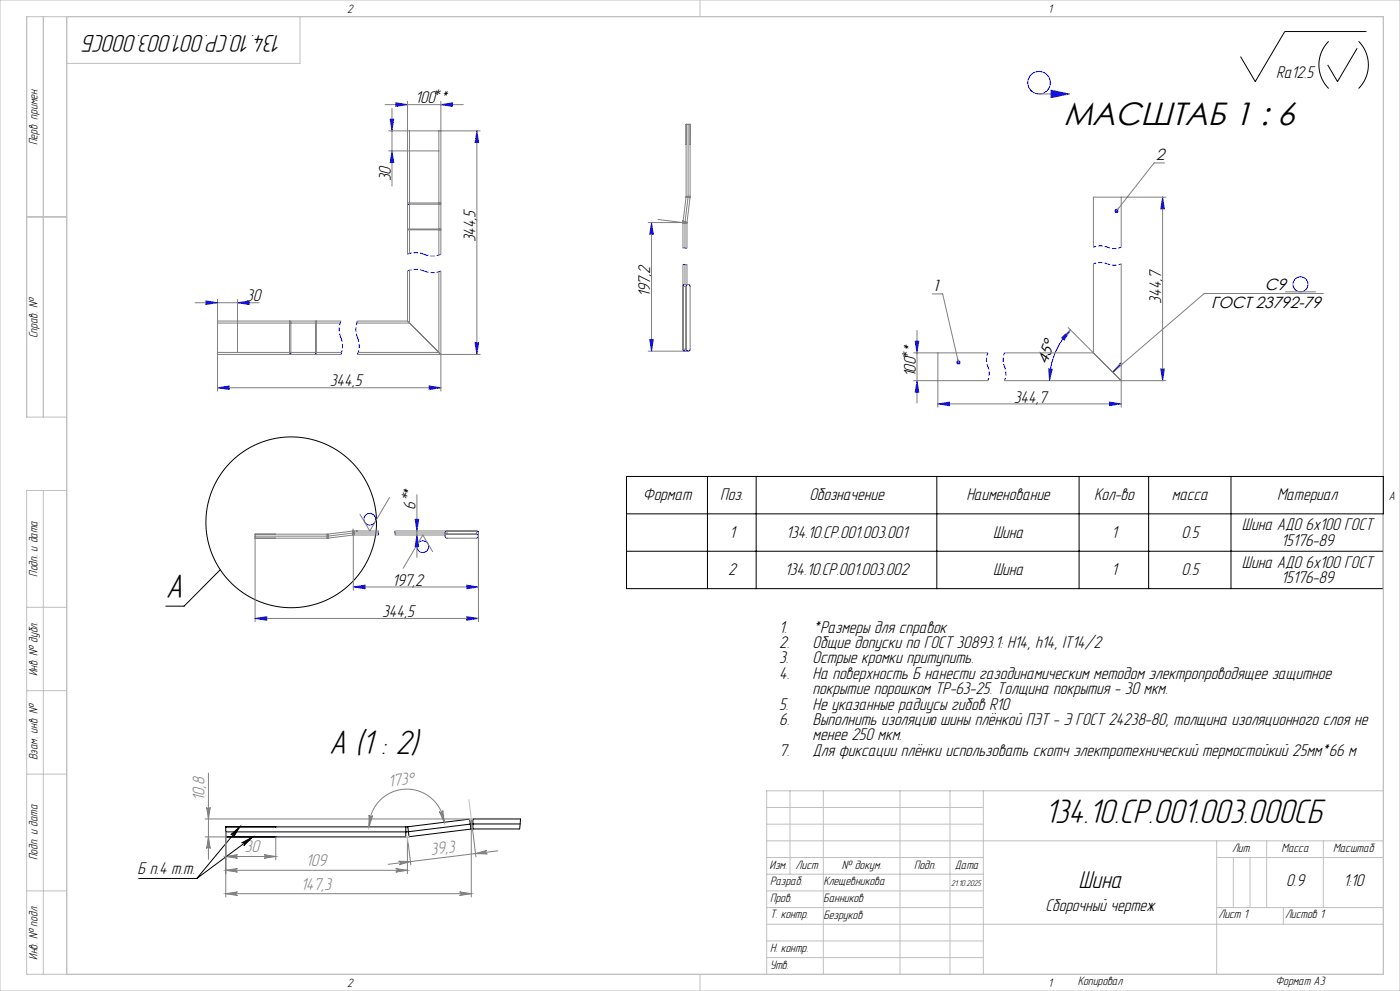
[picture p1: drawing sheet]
<svg xmlns="http://www.w3.org/2000/svg" width="420mm" height="297mm" viewBox="0 0 420 297" stroke-linecap="round" stroke-linejoin="round" font-family="sans-serif">
<g fill="none" stroke="#000" stroke-width=".3">
<path d="M398.6 12.4a10 10 0 0 0 0 14.1M407.1 14.5l-5.9 10-2.9-5M407.6 12.4a10 10 0 0 1 0 14.1M409.9 9.5h-24.5l-8.8 15-4.4-7.5M188 142.8h227v33.6h-227zM188 154h227M212.2 142.8v33.6M226.8 142.8v33.6M281 142.8v33.6M323.7 142.8v33.6M344.6 142.8v33.6M369.3 142.8v33.6"/>
<path d="M66.1 170.7l-10.9 11h-5.5M188 165.2h227M67.7 247.8v1.5M67.7 249.3v1.5M67.7 247.8h54M67.7 249.3h54M67.7 250.8h54M67.7 247.8h.1M67.7 250.8h.1M69.3 250.2l2.6-2.4-1.8 3a.54 .54 0 0 0-.1-.7 .54 .54 0 0 0-.7 .1zM71.9 247.8l-12.9 15.5M72.5 252.6l3.1-1.6-2.4 2.5a.54 .54 0 0 0 0-.8 .54 .54 0 0 0-.7-.1z"/>
<path d="M75.6 251l-16.6 12.3M82.7 247.8h.1M82.7 250.8h.1M121.7 247.8v1.5M121.7 249.3v1.5M122.3 247.8l.2 1.5M122.3 247.8h-.6M122.5 249.3l.2 1.5M122.5 249.3h-.8M122.7 250.8h-1M140.9 245.5l.2 1.5M140.9 245.5l-18.6 2.3"/>
<path d="M141.1 247l.2 1.5M141.1 247l-18.6 2.3M141.3 248.5l-18.6 2.3M141.9 245.4h14.3l-.3 3h-14M141.9 245.4l-1 .1M141.9 245.4v1.5M141.9 246.9l-.8 .1M141.9 246.9v1.5M141.9 248.4l-.6 .1M141.9 246.9h14.1M41.7 263.3h17.3"/>
<circle cx="87.4" cy="156.5" r="25.6"/>
</g>
<g fill="none" stroke="#808080" stroke-width=".3">
<path d="M115.5 31.4h23.5M116.6 39.2h27.5M117.1 35.7h1l-.5 3.5zM117.6 32.5v23.3M118.8 30.8l3.5 .6-3.5 .5zM122.3 30.4v45.8M122.9 39.2v36.8M131.7 39.2v37.2M132.3 30.4v45.8M132.3 31.4l3.5-.6v1.1zM143.1 39.2l.5 3.5h-1.1zM143.1 39.2v67"/>
<path d="M206.4 37.2v21.6M207 37.2v21.6h-1.2v-21.6h1.2v6M311.7 28.2h9M315.3 27l5.4 1.2-5.4 1.1zM117.6 45.2l.5 3.5h-1zM131.7 45.2h-15.1M205.8 43.2h.1M205.9 59.1l.5 .1M206 59.1h-.2l-.9 7.8M206.4 59.2h.6M206.4 59.2l-.9 7.4M206.8 59.2h.2"/>
<path d="M207 59.2l-.9 7.5-.2-.1M336.4 59.1v15M348.8 59.1l.5 3.5h-1.1zM348.8 59.1v55M349.4 48.8h-3.2l-11.2 14.4M349.8 59.1h-21.8v15M122.3 60.8h10M122.3 68.9h10M122.9 61.2h8.8M122.9 68.6h8.8M195.5 66.7l.5 3.5h-1.1zM195.5 66.7v38.5"/>
<path d="M197.4 65.8l7.5 .9h-10.4M204.9 79.3v25.3h.9v-18.8h-.9M204.9 66.9h1.2v7.4M204.9 66.1v8.2M204.9 66.5h.1M205 66.5h.1M205 66.5l.5 .1M205.5 66.9v7.4M205.5 79.3v5.9h.9M205.5 66.6l.6 .1M206.1 79.3v5.9M328 79.1v26.7h-26.6"/>
<path d="M336.4 79.1v42.9M58.5 90.7h19.2M61.8 90.2l3.5 .5-3.5 .6zM65.3 89.7v27.5M65.3 96.8h36.7M65.3 96.2h37M71.3 90.7l3.5-.5v1.1zM71.3 89.7v15.9M86.9 96.2v10M87.2 96.8v8.8M94.7 96.8v8.8M94.9 96.2v10"/>
<path d="M107 96.8h15.9M107.3 96.2h15M122.3 81.2v15M122.3 96.2l.6 .6M122.9 81v15.8M122.9 96.8l9.4 9.4M131.7 81.4v24.2h-24.2M132.3 81.2v36M207 85.8v18.8M275.1 99v21.8M279.6 88.1h3.2l4.7 20.5M320.4 98.2l16 15.9"/>
<path d="M385.6 87.5h9M397 88h-35.7l-27.5 23.6 2.3-2.8-.3 1M65.3 116.2l3.5-.5v1zM65.3 116.2h67M65.3 106.2h37M65.3 105.6h37.2M107.3 106.2h36.8M128.8 115.7l3.5 .5-3.5 .5zM142.5 102.7h1.1l-.5 3.5zM194.5 105.2h11.9M194.9 101.7h1.1l-.5 3.5zM274.1 114.1h22.3"/>
<path d="M274.1 105.8h22.3M274.6 102.3h1l-.5 3.5zM275.1 114.1l.5 3.5h-1zM281.4 105.8v16.2M314.6 110.6h1.1l-.8 3.5zM318.5 101.2l2.7-2.3-1.9 3zM348.2 110.6h1.1l-.5 3.5zM349.8 114.1h-48.4M281.4 121l3.5-.5v1.1zM281.4 121h55M332.9 120.5l3.5 .5-3.5 .6zM105.8 159.1h7.7"/>
<path d="M105.8 159.2h.1M105.8 159.2l.1 1.2-7.4 .9M105.9 159.8l-7.5 .9M105.9 158.5l.1 18.4M106.2 159.7h7.3M107.2 159.1l-.4 .1M116.8 149.1l-5.9 10-2.9-5M118.5 159.1h24.4v1M118.5 159.7h15v1M124.5 155.6h1.1l-.5 3.5zM125.1 148.3v18.8M134.1 159.1v1"/>
<path d="M143.5 159.7v26.7M76.5 160.1h21.6v1.2h-21.6M76.5 160.7h21.6M82.5 160.1h-6v26.3M82.5 161.3h.1M98.4 160.1l7.8-1v1.2h7.3M98.4 160.1h.1M98.4 160.1l.1 1.2M98.5 161.3h.1M106 175.9l3.5-.5v1.1zM106 175.9h37.5M118.5 160.3h15"/>
<path d="M125.1 160.3l.5 3.5h-1.1zM129.8 165.3l-3-5-5.9 10M134.1 160.1h8.8M134.1 161.3h8.8M134.1 161.3h.1M140 175.4l3.5 .5-3.5 .6zM142.9 161.3h.1M76.5 185.4l3.5-.6v1.1zM76.5 185.4h67M140 184.8l3.5 .6-3.5 .5zM62.5 231.7v25.8M61.5 250.8h6.2"/>
<path d="M61.5 245.4h80.4M62 241.9a.54 .54 0 0 0 .5 .6 .54 .54 0 0 0 .6-.6l-.6 3.5zM62.5 250.8l.6 3.5a.54 .54 0 0 0-.6-.5 .54 .54 0 0 0-.5 .5zM67.7 256.7l3.5-.5a.54 .54 0 0 0-.5 .5 .54 .54 0 0 0 .5 .5zM67.7 249.3v19.5M67.7 256.7h15M79.2 256.2l3.5 .5-3.5 .5a.54 .54 0 0 0 .5-.5 .54 .54 0 0 0-.5-.5zM82.7 250.8v6.9M110.7 244.3a.54 .54 0 0 0 .5 .6 .54 .54 0 0 0 .6-.5l-1.1 3.4zM119.6 258.1l3.5 .1-3.4 1a.54 .54 0 0 0 .5-.6 .54 .54 0 0 0-.6-.5zM122.2 250.8v11M122.4 252.6l.9 6.6"/>
<path d="M131.8 243.2a.54 .54 0 0 0 .7 .4 .54 .54 0 0 0 .3-.7l.5 3.5zM133.3 246.4a11.3 11.3 0 0 0-12-9.9 11.3 11.3 0 0 0-10.6 11.3M142.7 255.8l3.4-.9a.54 .54 0 0 0-.5 .6 .54 .54 0 0 0 .6 .4zM142.8 256.8l-1.4-11.3v23.3M149.3 255l-32.8 4M67.7 260.8l3.5-.5a.54 .54 0 0 0-.5 .5 .54 .54 0 0 0 .5 .6zM67.7 267.8l3.5-.5a.54 .54 0 0 0-.5 .5 .54 .54 0 0 0 .5 .6zM67.7 260.8h54.5M67.7 267.8h73.7M118.7 260.3l3.5 .5-3.5 .6a.54 .54 0 0 0 .5-.6 .54 .54 0 0 0-.5-.5zM137.9 267.3l3.5 .5-3.5 .6a.54 .54 0 0 0 .5-.6 .54 .54 0 0 0-.5-.5z"/>
</g>
<g fill="none" stroke="#00f" stroke-width=".3">
<path d="M117.1 35.7v.1M117.6 35.7l-.5 .5M117.7 38.8l-.2 .1M117.7 38.2l-.2 .3M117.8 37.7l-.4 .4M117.9 37.2l-.5 .5M118 36.6l-.7 .7M118 35.7l-.8 .8M118.1 36.1l-.9 .8M118.9 30.8l-.1 .1M119.2 30.9l-.4 .5M119.6 31l-.8 .8"/>
<path d="M120 31l-.8 .8M120.4 31.1l-.7 .6M120.8 31.1l-.5 .6M121.2 31.2l-.4 .4M121.6 31.3l-.3 .2M122 31.3l-.1 .1M132.8 31.3l-.2 .1M133.3 31.2l-.3 .3M133.8 31.1l-.4 .4M134.4 31l-.6 .6M134.9 30.9l-.7 .8M135.4 30.9l-.8 .8"/>
<path d="M135.8 31l-.8 .8M135.8 31.4l-.4 .4M143.1 39.4h-.1M143.1 39.8l-.2 .2M315.5 27.1l-.2 .2M315.9 27.2l-.6 .5M316.3 27.2l-1 1M316.6 27.3l-1.3 1.3M317 27.4l-1.7 1.7M317.4 27.5l-1.8 1.7M317.7 27.5l-1.5 1.6M318.1 27.6l-1.4 1.4"/>
<path d="M318.5 27.7l-1.2 1.2M318.9 27.8l-1 1M319.2 27.8l-.8 .8M319.6 27.9l-.6 .6M320 28l-.4 .4M320.3 28.1l-.2 .2M320.7 28.2h.1M117.6 45.5l-.1 .1M117.7 45.9l-.2 .3M117.8 46.3l-.4 .4M117.8 46.7l-.5 .5M117.9 47.1l-.7 .7"/>
<path d="M117.9 47.5l-.8 .8M118 47.9l-.9 .8M118.1 48.2l-.5 .5M118.1 48.6l-.1 .1M143.2 40.2l-.3 .3M143.3 40.6l-.5 .4M143.3 40.9l-.6 .7M143.4 41.3l-.8 .8M143.4 41.7l-.9 .9M143.5 42.1l-.6 .6M143.6 42.5l-.3 .2M205.8 58.8v.3"/>
<path d="M206.4 58.8v.4M207 58.8v.4M348.8 59.3l-.1 .1M348.9 59.7l-.3 .2M122.3 61.1l.6 .1M122.3 68.6h.6M132.3 61.1l-.6 .1M132.3 68.6h-.6M195.5 66.9l-.1 .1M195.5 67.3l-.2 .2M195.6 67.7l-.3 .3M195.7 68.1l-.5 .4"/>
<path d="M195.7 68.4l-.6 .7M195.8 68.8l-.8 .8M195.8 69.2l-.9 .9M195.9 69.6l-.6 .6M196 70l-.2 .2M204.9 66.5v.4M205.5 66.6v.3M206.1 66.7v.2M348.9 60.1l-.3 .4M349 60.5l-.5 .5M349.1 60.9l-.7 .6M349.1 61.3l-.8 .8"/>
<path d="M349.2 61.7l-1 .9M349.2 62l-.5 .6M349.3 62.4l-.2 .2M62.1 90.2l-.3 .4M62.5 90.3l-.7 .8M62.9 90.4l-.8 .8M63.3 90.4l-.7 .7M63.7 90.5l-.6 .6M64.1 90.5l-.4 .5M64.5 90.6l-.3 .3M64.9 90.7l-.2 .1M65.3 90.7h-.1"/>
<path d="M71.6 90.7l-.1 .1M72.1 90.6l-.2 .2M72.6 90.5l-.3 .4M73.2 90.4l-.5 .5M73.7 90.4l-.6 .6M74.2 90.3l-.8 .8M74.8 90.2l-1 .9M74.8 90.7l-.6 .5M74.8 91.1l-.2 .1M87.2 96.2v.6M94.6 96.2l.1 .6M205.5 85.2l-.4 .2-.2 .4"/>
<path d="M205.8 85.8a.6 .6 0 0 1 .6-.6 .6 .6 0 0 1 .6 .6M320.8 99.5l-2 2M321.2 98.9a21.5 21.5 0 0 0-6.3 15.2M65.4 116.2h-.1M65.9 116.1l-.2 .2M66.4 116l-.3 .3M67 115.9l-.5 .5M67.5 115.9l-.6 .6M68 115.8l-.7 .7M68.6 115.7l-.9 .9M68.8 116.4l-.3 .3M68.8 116l-.7 .6"/>
<path d="M87.2 105.6v.6M94.7 105.6l-.1 .6M128.8 115.7h.1M129.2 115.7l-.4 .4M129.5 115.8l-.7 .8M129.9 115.9l-.8 .8M130.3 115.9l-.7 .7M130.7 116l-.6 .5M131.1 116l-.4 .5M131.5 116.1l-.3 .3M131.9 116.2l-.2 .1M142.6 102.7l-.1 .1"/>
<path d="M143.1 102.7l-.5 .5M143.1 105.8l-.1 .1M143.2 105.3l-.2 .2M143.3 104.7l-.4 .4M143.4 104.2l-.6 .5M143.5 103.7l-.7 .7M143.5 102.7l-.8 .9M143.5 103.1l-.8 .9M195.2 101.7l-.2 .3M195.5 105.1h-.1M195.6 104.5l-.2 .2M195.6 101.7l-.6 .7"/>
<path d="M195.7 104l-.4 .3M195.7 103.5l-.4 .4M195.8 102.9l-.6 .6M195.9 102.4l-.8 .8M196 101.9l-.9 .9M204.9 104.6l.2 .5 .4 .1M205.8 104.6a.6 .6 0 0 0 .6 .6 .6 .6 0 0 0 .6-.6M274.9 102.3l-.3 .2M275.1 114.2h.1M275.1 105.6v.1M275.2 114.6l-.2 .1M275.2 105.1l-.2 .2"/>
<path d="M275.2 114.9l-.3 .4M275.3 104.6l-.3 .3M275.3 115.3l-.5 .5M275.4 115.7l-.6 .6M275.4 102.3l-.7 .6M275.4 104l-.5 .5M275.4 116.1l-.7 .8M275.4 103.5l-.6 .6M275.5 116.5l-.9 .9M275.5 103l-.7 .7M275.5 116.9l-.7 .7M275.6 117.3l-.3 .3"/>
<path d="M275.6 102.4l-.9 .9M314.6 110.6h.1M314.9 113.9l-.1 .1M315 113.3l-.2 .2M315.1 110.6l-.5 .4M315.2 112.7l-.4 .4M315.3 112.1l-.5 .6M315.5 111.5l-.8 .8M315.5 110.6l-.8 .8M315.6 110.9l-.9 1M319.3 101.8v.1M319.5 100.3l-.9 1"/>
<path d="M320.1 100.6l-1.1 1.1M335.9 109.5l-1.9 1.9M336.1 108.9l-.1 .1M348.3 110.6h-.1M348.7 110.6l-.4 .4M348.8 113.6l-.1 .1M348.9 113.1l-.2 .3M349 112.6l-.4 .4M349.1 112l-.6 .6M349.2 111.5l-.7 .7M349.2 110.6l-.8 .8M349.3 111l-.9 .8"/>
<path d="M281.8 121l-.1 .1M282.3 120.9l-.3 .3M282.8 120.8l-.4 .4M283.4 120.7l-.6 .6M283.9 120.7l-.7 .6M284.4 120.6l-.8 .8M284.9 120.6l-.9 .9M284.9 121l-.5 .5M284.9 121.5l-.1 .1M333 120.5l-.1 .1M333.4 120.6l-.5 .5M333.7 120.6l-.8 .9"/>
<path d="M334.1 120.7l-.8 .8M334.5 120.8l-.6 .6M334.9 120.8l-.5 .6M335.3 120.9l-.4 .4M335.7 120.9l-.3 .3M336.1 121l-.1 .1M106.2 159.1l-.4 .1M106.2 159.7l-.3 .1M124.8 155.6l-.2 .2M125.1 158.9h-.1M125.2 158.3l-.2 .3M125.2 155.6l-.6 .6"/>
<path d="M125.3 157.8l-.4 .4M125.4 157.3l-.5 .5M125.4 156.8l-.6 .6M125.5 156.2l-.8 .8M125.6 155.7l-.9 .9M134.1 159.2l-.4 .1-.2 .5M142.9 159.2l.5 .1 .1 .5M98.4 160.1h-.3M98.4 160.7h-.3M98.5 161.3h-.4M106.2 160.3l-.3 .1M106.3 175.9l-.1 .1"/>
<path d="M106.9 175.8l-.3 .2M107.4 175.7l-.4 .4M107.9 175.6l-.5 .5M108.4 175.5l-.6 .7M109 175.5l-.8 .8M109.5 175.4l-.9 .9M109.5 175.8l-.5 .6M109.5 176.3l-.2 .1M125.1 160.7l-.1 .1M125.2 161l-.3 .3M125.2 161.4l-.4 .4M125.3 161.8l-.5 .6"/>
<path d="M125.4 162.2l-.7 .7M125.4 162.6l-.8 .8M125.5 163l-.9 .8M125.5 163.4l-.4 .4M125.6 163.8h-.1M134.1 160.1a.6 .6 0 0 0-.6 .6 .6 .6 0 0 0 .6 .6M134.1 160.1l-.4 .1-.2 .5M140 175.4h.1M140.4 175.4l-.4 .4M140.8 175.5l-.8 .8M141.2 175.6l-.8 .8M141.6 175.6l-.7 .7"/>
<path d="M142 175.7l-.6 .5M142.4 175.7l-.4 .5M142.8 175.8l-.3 .3M142.9 160.1a.6 .6 0 0 1 .6 .6 .6 .6 0 0 1-.6 .6M142.9 160.1l.5 .1 .1 .5M143.2 175.9l-.2 .1M76.7 185.3l-.1 .1M77.2 185.3l-.2 .1M77.7 185.2l-.3 .3M78.2 185.1l-.4 .4M78.8 185l-.6 .6M79.3 184.9l-.7 .8"/>
<path d="M79.8 184.8l-.8 .9M80 185.1l-.7 .7M80 185.5l-.3 .3M140 184.8h.1M140.4 184.9l-.4 .4M140.8 184.9l-.8 .8M141.2 185l-.8 .8M141.6 185.1l-.7 .7M142 185.1l-.6 .6M142.4 185.2l-.5 .4M142.8 185.2l-.3 .3M143.1 185.3l-.1 .1"/>
<circle cx="311.7" cy="24.8" r="3.4"/>
<circle cx="390.1" cy="85.2" r="2.25"/>
<circle cx="110.9" cy="155.6" r="1.75"/>
<circle cx="126.8" cy="163.8" r="1.75"/>
</g>
<g fill="none" stroke="#00f" stroke-width=".3" stroke-dasharray="1.3 .6" stroke-linecap="butt">
<path d="M127.3 76.2l2.5 .5 2.5-.5M127.3 76.2l-2.5-.5-2.5 .5M205.5 79.3h.6M205.5 79.3h-.6M205.5 74.3h.6M205.5 74.3h-.6M102.3 96.2l-.5 2.5 .5 2.5M107.3 96.2l-.5 2.5 .5 2.5M127.3 81.2l2.5 .5 2.5-.5M127.3 81.2l-2.5-.5-2.5 .5M102.3 106.2l.5-2.5-.5-2.5M107.3 106.2l.5-2.5-.5-2.5"/>
<path d="M113.5 159.1v.6M118.5 159.1v.6M113.5 160.3v-.6M118.5 160.3v-.6"/>
</g>
<path d="M332.2 79.1l2.1 .4 2.1-.4M332.2 79.1l-2.1-.4-2.1 .4M332.2 74.1l2.1 .4 2.1-.4M332.2 74.1l-2.1-.4-2.1 .4M296.4 105.8l-.5 2 .5 2.1M296.4 114.1l.4-2.1-.4-2.1M301.4 105.8l-.5 2 .5 2.1M301.4 114.1l.4-2.1-.4-2.1" fill="none" stroke="#00f" stroke-width=".3" stroke-dasharray="1.3 .6" stroke-dashoffset=".4" stroke-linecap="butt"/>
<g fill="none" stroke="#00f" stroke-width=".7" stroke-linecap="butt">
<circle cx="335" cy="63.2" r=".27"/>
<circle cx="287.5" cy="108.6" r=".27"/>
</g>
<g fill="none" stroke="#c0c0c0" stroke-width=".3">
<path d="M0 0h420v297h-420zM13 5v120M20 5v287M90 5v14h-70M210 0v5M217.5 5h.1M8 65h12M20 125h-12v-120h407v287h-407v-145h12M13 147v145M20 148.5h.1M415 148.5h.1M8 182h12"/>
<path d="M8 207h12M8 232h12M140.7 239.6l.7 5.8M237 237v25M247 237v55M270 237v55M285 237v55M295 237v55M415 237h-185v55M121.7 250.8h1M122.2 250.8l.2 1.8M122.7 250.8l-1 .1"/>
<path d="M140.9 245.4h1M141.9 245.4l-1 .1M230 257h65M230 242h65M230 247h65M230 252h185M365 252v40M365 257h50M370 257v15M375 257v15M380 252v20M397 252v20"/>
<path d="M8 267h12M230 262h65M230 267h65M230 272h65M230 277h185M365 272h50M385 272v5M210 292v5M217.5 292h.1M230 282h65M230 287h65"/>
</g>
<g fill="#808080">
<path d="M-.1 206.8v1.1zM-.1 206.8v1.1zM79.2 256.2l3.5 .5-3.5 .5a.54 .54 0 0 0 .5-.5 .54 .54 0 0 0-.5-.5zM67.7 256.7l3.5-.5a.54 .54 0 0 0-.5 .5 .54 .54 0 0 0 .5 .5z"/>
<path d="M131.8 243.2a.54 .54 0 0 0 .7 .4 .54 .54 0 0 0 .3-.7l.5 3.5zM110.7 244.3a.54 .54 0 0 0 .5 .6 .54 .54 0 0 0 .6-.5l-1.1 3.4z"/>
<path d="M-.1 91.2v3.5zM-.1 27.7v3.5zM-.1 33.7v3.5zM-.1 24.2v3.5zM-.1 182.3v3.5zM-.1 177.6v3.5zM62.5 250.8l.6 3.5a.54 .54 0 0 0-.6-.5 .54 .54 0 0 0-.5 .5zM62 241.9a.54 .54 0 0 0 .5 .6 .54 .54 0 0 0 .6-.6l-.6 3.5z"/>
</g>
<path d="M72.5 252.6l3.1-1.6-2.4 2.5a.54 .54 0 0 0 0-.8 .54 .54 0 0 0-.7-.1zM69.3 250.2l2.6-2.4-1.8 3a.54 .54 0 0 0-.1-.7 .54 .54 0 0 0-.7 .1zM-.1 281.2v.8z" fill="#000"/>
<g fill="#808080">
<path d="M118.7 260.3l3.5 .5-3.5 .6a.54 .54 0 0 0 .5-.6 .54 .54 0 0 0-.5-.5zM67.7 260.8l3.5-.5a.54 .54 0 0 0-.5 .5 .54 .54 0 0 0 .5 .6zM137.9 267.3l3.5 .5-3.5 .6a.54 .54 0 0 0 .5-.6 .54 .54 0 0 0-.5-.5zM67.7 267.8l3.5-.5a.54 .54 0 0 0-.5 .5 .54 .54 0 0 0 .5 .6z"/>
<path d="M119.6 258.1l3.5 .1-3.4 1a.54 .54 0 0 0 .5-.6 .54 .54 0 0 0-.6-.5zM142.7 255.8l3.4-.9a.54 .54 0 0 0-.5 .6 .54 .54 0 0 0 .6 .4z"/>
</g>
<g font-size="10.5">
<text x="49.7" y="179.3">А</text>
<text x="98.8" y="225.9">A (1 : 2)</text>
<text x="313.5" y="246.6">134.10.CP.001.003.000СБ</text>
</g>
<text font-size="9.7" x="319.1" y="37.4">МАСШТАБ 1 : 6</text>
<g font-size="7.5">
<text x="84.7" y="10.5" transform="rotate(-180 84.7 10.5)">134.10.CP.001.003.000СБ</text>
<text x="323.6" y="266">Шина</text>
</g>
<g font-size="5.3">
<text x="382.9" y="23.2">Ra12.5</text>
<text x="124.6" y="31">100 *</text>
<text x="117.2" y="54.4" transform="rotate(-90 117.2 54.4)">30</text>
<text x="142.7" y="72.7" transform="rotate(-90 142.7 72.7)">344,5</text>
<text x="195.1" y="89.1" transform="rotate(-90 195.1 89.1)">197,2</text>
<text x="73.8" y="90.3">30</text>
<text x="348.4" y="91" transform="rotate(-90 348.4 91)">344,7</text>
<text x="274.7" y="113.1" transform="rotate(-90 274.7 113.1)">100 *</text>
<text x="99" y="115.8">344,5</text>
<text x="304.2" y="120.7">344,7</text>
<text x="192.9" y="150">Формат</text>
<text x="216.1" y="150">Поз.</text>
<text x="242.8" y="150">Обозначение</text>
<text x="289.9" y="150">Наименование</text>
<text x="328.2" y="150">Кол-во</text>
<text x="351.6" y="150">масса</text>
<text x="383.2" y="150">Материал</text>
<text x="124.7" y="152.7" transform="rotate(-90 124.7 152.7)">6 *</text>
<text x="218.8" y="161.2">1</text>
<text x="235.8" y="161.2">134.10.CP.001.003.001</text>
<text x="297.9" y="161.2">Шина</text>
<text x="333.4" y="161.2">1</text>
<text x="354.4" y="161.2">0.5</text>
<text x="372.6" y="158.9">Шина АДО 6х100 ГОСТ</text>
<text x="384.3" y="163.5">15176-89</text>
<text x="218.4" y="172.4">2</text>
<text x="235.5" y="172.4">134.10.CP.001.003.002</text>
<text x="297.9" y="172.4">Шина</text>
<text x="333.4" y="172.4">1</text>
<text x="354.4" y="172.4">0.5</text>
<text x="372.6" y="170.1">Шина АДО 6х100 ГОСТ</text>
<text x="117.6" y="175.5">197,2</text>
<text x="384.3" y="174.7">15176-89</text>
<text x="114.7" y="185">344,5</text>
<text x="233.8" y="189.6">1.</text>
<text x="243.8" y="189.6">*Размеры для справок</text>
<text x="233.8" y="194.2">2.</text>
<text x="243.8" y="194.2">Общие допуски по ГОСТ 30893.1: H14, h14, IT14/2</text>
<text x="233.8" y="198.8">3.</text>
<text x="233.8" y="203.4">4.</text>
<text x="243.8" y="198.8">Острые кромки притупить.</text>
<text x="243.8" y="203.4">На поверхность Б нанести газодинамическим методом электропроводящее защитное</text>
<text x="243.8" y="208.1">покрытие порошком ТР-63-25. Толщина покрытия - 30 мкм.</text>
<text x="233.8" y="212.7">5.</text>
<text x="243.8" y="212.7">Не указанные радиусы гибов R10</text>
<text x="233.8" y="217.3">6.</text>
<text x="243.8" y="217.3">Выполнить изоляцию шины плёнкой ПЭТ - Э ГОСТ 24238-80, толщина изоляционного слоя не</text>
<text x="243.8" y="221.9">менее 250 мкм.</text>
<text x="233.8" y="226.5">7.</text>
<text x="243.8" y="226.5">Для фиксации плёнки использовать скотч электротехнический термостойкий 25мм*66 м</text>
<text x="41.3" y="262.1">Б п.4 т.т.</text>
<text x="385.9" y="265.6">0.9</text>
<text x="403" y="265.6">1:10</text>
<text x="313.6" y="272.9">Сборочный чертеж</text>
</g>
<g font-size="5.3" fill="#808080">
<text x="116.7" y="235.8" transform="rotate(-7 116.7 235.8)">173°</text>
<text x="61.3" y="240.1" transform="rotate(-90 61.3 240.1)">10,8</text>
<text x="73.4" y="255.5">30</text>
<text x="129.4" y="256.2" transform="rotate(-7 129.4 256.2)">39,3</text>
<text x="91.8" y="259.6">109</text>
<text x="90.3" y="266.6">147,3</text>
</g>
<g font-size="4.8">
<text x="129.8" y="30.4">*</text>
<text x="379.5" y="87">С9</text>
<text x="363.4" y="92.4">ГОСТ 23792-79</text>
<text x="274.1" y="107.9" transform="rotate(-90 274.1 107.9)">*</text>
<text x="314" y="109.5" transform="rotate(-69 314 109.5)">45°</text>
<text x="124.1" y="150.2" transform="rotate(-90 124.1 150.2)">*</text>
</g>
<g font-size="4.8" fill="#191924">
<text x="346.7" y="47.9">2</text>
<text x="279.6" y="87.1">1</text>
</g>
<g font-size="3.8" fill="#010000">
<text x="104.2" y="3.8">2</text>
<text x="314.5" y="3.8">1</text>
<text x="416.6" y="149.8">A</text>
<text x="104.2" y="295.8">2</text>
<text x="314.5" y="295.8">1</text>
</g>
<g font-size="3.8">
<text x="11.3" y="43.5" transform="rotate(-90 11.3 43.5)">Перв. примен.</text>
<text x="11.3" y="101.4" transform="rotate(-90 11.3 101.4)">Справ. №</text>
<text x="11.3" y="172.8" transform="rotate(-90 11.3 172.8)">Подп. и дата</text>
<text x="11.3" y="202.7" transform="rotate(-90 11.3 202.7)">Инв. № дубл.</text>
<text x="11.3" y="227.8" transform="rotate(-90 11.3 227.8)">Взам. инв. №</text>
<text x="11.3" y="257.8" transform="rotate(-90 11.3 257.8)">Подп. и дата</text>
<text x="369.6" y="255.3">Лит.</text>
<text x="384.4" y="255.3">Масса</text>
<text x="399.9" y="255.3">Масштаб</text>
<text x="230.9" y="260.3">Изм.</text>
<text x="238.7" y="260.3">Лист</text>
<text x="252.6" y="260.3">№ докум.</text>
<text x="274.2" y="260.3">Подп.</text>
<text x="286.5" y="260.3">Дата</text>
<text x="231" y="265.3">Разраб.</text>
<text x="247" y="265.4">Клещевникова</text>
<text x="231" y="275.3">Т. контр.</text>
<text x="231" y="270.3">Пров.</text>
<text x="247" y="270.4">Банников</text>
<text x="247" y="275.4">Безруков</text>
<text x="365.5" y="275.3">Лист 1</text>
<text x="385.5" y="275.3">Листов 1</text>
<text x="11.3" y="287.6" transform="rotate(-90 11.3 287.6)">Инв. № подл.</text>
<text x="231" y="285.3">Н. контр.</text>
<text x="231" y="290.3">Утв.</text>
<text x="323.3" y="295.3">Копировал</text>
<text x="382.7" y="295.3">Формат А3</text>
</g>
<text font-size="2.6" x="285.4" y="265.5">21.10.2025</text>
</svg>
